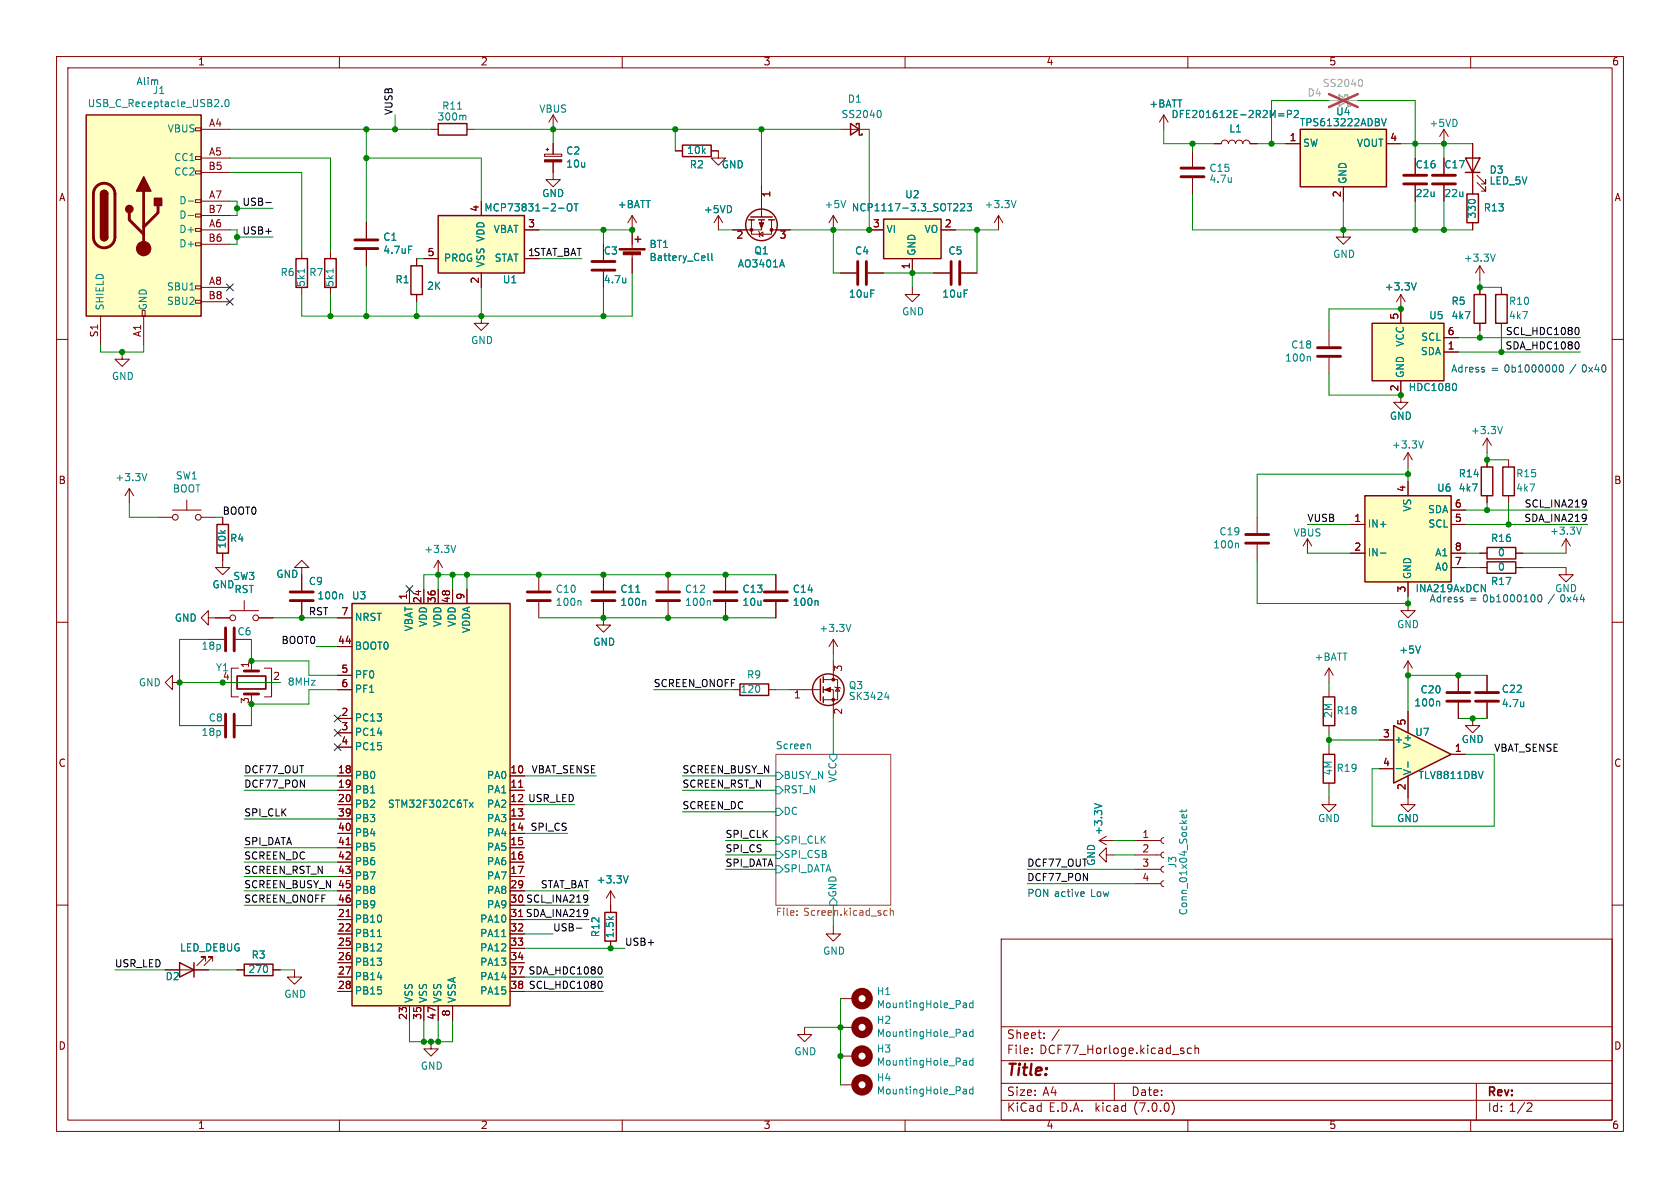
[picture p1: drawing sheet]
<svg xmlns="http://www.w3.org/2000/svg" width="297mm" height="210mm" viewBox="0 0 297 210" stroke-linecap="round" stroke-linejoin="round" font-family="sans-serif">
<g fill="none" stroke="#840000" stroke-width=".18">
<path d="M10 10h277v190h-277zM12 12h273v186h-273zM60 10v2M110 10v2M160 10v2M210 10v2M260 10v2M34.5 37.8h1.1v.6h-1.1zM34.5 35.3h1.1v.5h-1.1zM34.5 30.2h1.1v.5h-1.1zM34.5 27.7h1.1v.5h-1.1zM34.5 22.6h1.1v.5h-1.1z"/>
<path d="M35.6 22.9h5M35.6 27.9h5M35.6 35.6h5M35.6 30.5h5M35.6 38.1h5M132.8 38.9v2.5h3.6v-2.5M134.6 38.9v1.7h-5.1M134.6 33v5.4M10 60h2M17.8 55.9v5.1M25.1 54.9h.6v1h-.6zM25.4 55.9v5.1"/>
<path d="M34.5 53.1h1.1v.5h-1.1zM34.5 50.5h1.1v.6h-1.1zM34.5 42.9h1.1v.5h-1.1zM34.5 40.4h1.1v.5h-1.1zM35.6 40.6h5M35.6 50.8h5M35.6 43.2h5M35.6 53.3h5M134.1 40.9l.1 .1v.8l.2 .1M134.2 41.4l.7-.4v.8zM136.4 40.6h3.3M285 60h2"/>
<path d="M39.4 99.1v1.2h1.2l-1.2 1.3-1.3-1.3h1.3M10 110h2M38.1 109.2h2.5M40.6 108h5.1M43.2 106.2v1.8M45.7 109.2h2.6M128.3 101.6v2.8M128.3 106.4v2.8M257.8 119.4v2.8M262.9 119.4v2.8M285 110h2M129.5 121.9h1.3"/>
<path d="M135.9 121.9h1.3M257.8 124.2v2.8M262.9 124.2v2.8M10 160h2M248.9 141v1.2h1.3l-1.3 1.3-1.3-1.3h1.3M285 160h2M177 166h108v32h-108zM60 198v2M110 198v2M160 198v2M177 194.5h108M177 191.5h108"/>
<path d="M177 187.5h108M177 181.5h108M182.4 186.1v.2M182.4 185.3v.2M184.6 183.4v.2M184.6 182.6v.2M197 191.5v3M207.2 194.7a1.72 1.72 0 0 1 0 2.3M209.3 185.8v.4M210 198v2M210.6 185.3h-.4l-.3 .2v.5l.1 .2h.6M211.3 185.4l.2-.1h.3l.1 1"/>
<path d="M211.3 184.8v1.5M260 198v2M261 191.5v6.5M270.2 195h.5l.1 .4-.9 1.1h.9"/>
<circle cx="41.1" cy="109.2" r=".51"/>
<circle cx="45.2" cy="109.2" r=".51"/>
</g>
<path d="M137.2 133.4h20.3v26.6h-20.3z" fill="#fff" stroke="#fff" stroke-width=".18"/>
<path d="M137.2 133.4h20.3v26.6h-20.3z" fill="none" stroke="#840084" stroke-width=".18"/>
<g fill="none" stroke="#008484" stroke-width=".18">
<path d="M39.2 18.7v.2M39.9 17.7l.2-.1a.68 .68 0 0 1 .4 .6 .68 .68 0 0 1-.4 .7l-.2-.2-.1-.3zM33.3 35.5h.9M33.3 38.1h.9M33.6 51.3h.7M138.2 45.9l.5 1.3M137.2 139.1h.6l.6 .6-.6 .6h-.6zM137.2 136.5h.6l.6 .7-.6 .6h-.6zM143.2 131.6l.1 .8M146.7 133.4h1.3v.6l-.7 .6-.6-.6zM254.3 124l.2 .1v.7M137.2 142.9h.6l.6 .6-.6 .6h-.6z"/>
<path d="M137.2 148h.6l.6 .6-.6 .6h-.6zM137.2 150.5h.6l.6 .6-.6 .7h-.6zM137.2 153h.6l.6 .7-.6 .6h-.6zM147.3 158.8l.7 .6v.6h-1.3v-.6z"/>
</g>
<path d="M140.9 161.7v.1M140.9 161v.1M156.5 161h.4M156.9 161.8h-.4M157.4 161.1l.2-.1h.3v.8M157.4 160.5v1.3" fill="none" stroke="#848400" stroke-width=".18"/>
<g fill="none" stroke="#840000" stroke-width=".25">
<path d="M15.2 20.3h20.4v35.6h-20.4zM17.8 34.3a.64 .64 0 0 1 .6-.6 .64 .64 0 0 1 .6 .6M132.3 38.9h1M132.7 38.4h3.8M134.1 38.9h1M135.9 38.9h1M17.8 41.9a.64 .64 0 0 0 .6 .6 .64 .64 0 0 0 .6-.6M130.8 120.9h5.1v2h-5.1z"/>
<circle cx="134.6" cy="39.8" r="2.79"/>
</g>
<g fill="#840000" stroke="#840000" stroke-width=".18">
<path d="M134.2 39.4h.8l-.4 1z"/>
<circle cx="132.8" cy="40.6" r=".25"/>
<circle cx="136.4" cy="40.6" r=".25"/>
<circle cx="25.4" cy="43.9" r="1.27"/>
</g>
<path d="M15.2 20.3h20.4v35.6h-20.4z" fill="#ffffc2" stroke="#ffffc2" stroke-width=".18"/>
<path d="M17.1 32.9a1.91 1.91 0 0 1 2-.4 1.91 1.91 0 0 1 1.2 1.8v7.6a1.91 1.91 0 0 1-1.9 1.9 1.91 1.91 0 0 1-1.9-1.9v-7.8l.2-.6zM22.9 37.6v1.3l2.5 2.5M25.4 33.8v10.1M27.9 36.3v1.3l-2.5 2.5M126.2 106.2h4.1M126.2 104.6h4.1M255.8 124h4M255.8 122.4h4M260.9 124h4M260.9 122.4h4" fill="none" stroke="#840000" stroke-width=".51"/>
<g fill="#840000" stroke="#840000" stroke-width=".25">
<path d="M17.8 41.9h1.2a.64 .64 0 0 1-.6 .6 .64 .64 0 0 1-.6-.6z"/>
<path d="M17.8 34.3h1.2v7.6h-1.2z"/>
<path d="M18 33.8a.64 .64 0 0 1 .7-.1 .64 .64 0 0 1 .3 .6h-1.2z"/>
<path d="M25.4 31.2l1.3 2.6h-2.6z"/>
<path d="M27.3 35.1h1.3v1.2h-1.3z"/>
<circle cx="22.9" cy="37" r=".63"/>
</g>
<path d="M246.4 128.3l10.1 5.1-10.1 5z" fill="#ffffc2"/>
<g fill="none" stroke="#840000" stroke-width=".25">
<path d="M77.5 21.8h5v2.1h-5zM77.5 38.1h15.2v10.2h-15.2zM120.6 25.7h5.1v2h-5.1zM150.4 21.8l1.5 1.1-1.5 1zM151.4 22.1v-.3h.5v2.1h.5v-.3M156.2 38.7h10.2v7h-10.2zM229.9 22.9h15.2v10.1h-15.2zM259.1 27.9h2.5l-1.3 2.6zM259.1 30.5h2.5M259.3 34.3h2.1v5.1h-2.1zM52.3 45.7h2.1v5.1h-2.1zM57.4 45.7h2v5.1h-2z"/>
<path d="M72.6 47h2.1v5.1h-2.1zM112.3 42.3h1M112.8 41.8v1M242.6 57.2h12.7v10.1h-12.7zM260.6 52.1h2v5.1h-2zM264.4 52.1h2v5.1h-2zM38.4 92.7h2v5.1h-2zM241.3 87.6h15.2v15.3h-15.2zM261.9 82.6h2v5h-2zM262.9 96.8h5.1v2h-5.1zM262.9 99.3h5.1v2h-5.1zM265.7 82.6h2v5h-2z"/>
<path d="M62.2 106.7h28v71.1h-28zM145.5 119.6v1.1M145 120v3.8M145.5 121.4v1M145.5 123.2v1M233.9 133.4h2.1v5h-2.1zM233.9 123.2h2.1v5.1h-2.1zM246.4 128.3l10.1 5.1-10.1 5zM31.7 170.2l2.6 1.3-2.6 1.2zM34.3 170.2v2.5M43.2 170.4h5.1v2.1h-5.1zM106.9 161.3h2.1v5.1h-2.1z"/>
<circle cx="146.4" cy="121.9" r="2.79"/>
</g>
<g fill="none" stroke="#840000" stroke-width=".18">
<path d="M64.8 39.4v2.8M76.2 22.9h1.3M82.5 22.9h1.3M85.1 35.6v2.5M96.3 27.3h3v.3h-3zM96.5 26.4h.5M96.8 26.2v.5M97.8 28.6v3.2h1.3l-1.3 1.2-1.3-1.2h1.3M97.8 20.3l-.8 1.3M97.8 20.3v2.6M97.8 25.4v1.9M97.8 20.3l.8 1.3"/>
<path d="M111.8 38.1v5.8M111.8 38.1l-.8 1.3M111.8 38.1l.7 1.3M119.4 26.7h1.2M125.7 26.7h1.3v1.2h1.3l-1.3 1.3-1.3-1.3h1.3M127 38.1l-.8 1.3M127 38.1v2.5M127 38.1l.8 1.3M134.6 33v2.6M147.3 38.1l-.7 1.3M147.3 38.1v2.5M147.3 38.1l.8 1.3"/>
<path d="M148.6 22.9h5.1M176.5 38.1l-.7 1.3M176.5 38.1v2.5M176.5 38.1l.8 1.3M205.7 20.3l-.7 1.3M205.7 20.3v2.6M205.7 20.3l.8 1.3M210.8 26.7v2.8M210.8 31.5v2.8M214.6 25.4h1.3a.64 .64 0 0 1 .6-.6 .64 .64 0 0 1 .7 .6 .64 .64 0 0 1 .6-.6 .64 .64 0 0 1 .6 .6 .64 .64 0 0 1 .7-.6 .64 .64 0 0 1 .6 .6 .64 .64 0 0 1 .6-.6 .64 .64 0 0 1 .7 .6h1.2M227.3 25.4h2.6M237.5 33v2.6"/>
<path d="M245.1 25.4h2.5M250.2 27.9v2.8M250.2 32.8v2.8M255.3 22.9v2.5M255.3 27.9v2.8M255.3 32.8v2.8M255.3 22.9l-.8 1.2M255.3 22.9l.7 1.2M260.3 25.4v8.9M260.3 39.4v1.2M261.1 32.3l1.5 1.5v-.8v.8h-.7M261.1 31l1.5 1.5v-.7v.7h-.7"/>
<path d="M53.3 44.5v1.2M53.3 50.8v1.3M58.4 44.5v1.2M58.4 50.8v1.3M64.8 44.2v2.8M73.7 45.7v1.3M73.7 52.1v1.2M74.9 45.7h2.6M85.1 55.9v1.3h1.3l-1.3 1.2-1.3-1.2h1.3M85.1 48.3v2.5M92.7 45.7h2.5M92.7 40.6h2.5"/>
<path d="M106.7 43.2v2.8M106.7 48v2.8M111.8 45v3.3M129.5 40.6h2.6M137.2 40.6h2.5M148.6 48.3h2.8M153.4 48.3h2.8M153.7 40.6h2.5M161.3 50.8v1.3h1.3l-1.3 1.2-1.3-1.2h1.3M161.3 45.7v2.6M165.1 48.3h2.8M166.4 40.6h2.5"/>
<path d="M169.9 48.3h2.8M234.9 58.4v2.8M237.5 40.6v1.3h1.3l-1.3 1.3-1.3-1.3h1.3M247.6 52.1v5.1M247.6 52.1l-.7 1.2M247.6 52.1l.8 1.2M255.3 59.7h2.5M261.6 47l-.7 1.3M261.6 47v2.5M261.6 50.8v1.3M261.6 57.2v1.2M261.6 47l.8 1.3"/>
<path d="M265.4 50.8v1.3M265.4 57.2v1.2M21.6 62.2v1.3h1.3l-1.3 1.3-1.3-1.3h1.3M234.9 63.2v2.8M247.6 67.3v3.8h1.3l-1.3 1.3-1.2-1.3h1.2M255.3 62.2h2.5M262.9 77.5v2.5M262.9 77.5l-.8 1.2M262.9 77.5l.8 1.2M22.9 86.4l-.8 1.2M22.9 86.4v2.5M22.9 86.4l.7 1.2"/>
<path d="M27.9 91.4h2.6M30.5 90.2h5.1M33 88.4v1.8M35.6 91.4h2.5M39.4 91.4v1.3M39.4 97.8v1.3M77.5 99.1v2.5M77.5 99.1l-.8 1.2M77.5 99.1l.7 1.2M222.2 91.4v2.8M222.2 96.3v2.8M231.1 95.3l-.7 1.2"/>
<path d="M231.1 95.3v2.5M231.1 95.3l.8 1.2M238.8 97.8h2.5M238.8 92.7h2.5M248.9 80v2.6M248.9 85.1v2.5M248.9 80l-.7 1.3M248.9 80l.8 1.3M256.5 90.2h2.6M256.5 97.8h2.6M256.5 92.7h2.6M261.6 97.8h1.3"/>
<path d="M262.9 81.3v1.3M262.9 87.6v1.3M266.7 81.3v1.3M266.7 87.6v1.3M268 97.8h1.2M276.9 95.3l-.8 1.2M276.9 95.3v2.5M276.9 95.3l.7 1.2M36.8 109.2v-1.2l-1.2 1.2 1.2 1.3v-1.3h3.8M36.8 113h2.8M42.2 118.1h-1.3v5.1h1.3M44.4 116.8v1.8"/>
<path d="M45.7 109.2h2.6M46.7 118.1h1.3v5.1h-1.3M53.3 100.3h1.3l-1.3-1.2-1.2 1.2h1.2v4.1M53.3 106.4v2.8M59.7 114.3h2.5M59.7 119.4h2.5M59.7 109.2h2.5M72.4 104.1v2.6M74.9 104.1v2.6M77.5 104.1v2.6M80 104.1v2.6M82.5 104.1v2.6"/>
<path d="M95.2 101.6v2.8M95.2 106.4v2.8M106.7 106.4v4.1h1.2l-1.2 1.3-1.3-1.3h1.3M106.7 101.6v2.8M118.1 101.6v2.8M118.1 106.4v2.8M128.3 101.6v2.8M128.3 106.4v2.8M137.2 101.6v2.8M137.2 106.4v2.8M147.3 113v2.6M147.3 116.8v3.3"/>
<path d="M147.3 113l-.7 1.3M147.3 113l.8 1.3M234.9 118.1v2.6M234.9 118.1l-.7 1.3M234.9 118.1l.8 1.3M248.9 106.7v1.3h1.3l-1.3 1.2-1.3-1.2h1.3M248.9 102.9v2.5M248.9 116.8v2.6M248.9 116.8l-.7 1.3M248.9 116.8l.8 1.3M256.5 100.3h2.6M257.8 119.4v2.8"/>
<path d="M261.6 100.3h1.3M262.9 119.4v2.8M268 100.3h1.2M276.9 100.3v1.3h1.2l-1.2 1.3-1.3-1.3h1.3M30.5 120.7v-1.3l-1.3 1.3 1.3 1.2v-1.2h1.2M40.6 120.7h.3M41.7 128.3h2.7M44.4 122.7v.5M59.7 137.2h2.5M59.7 139.7h2.5M59.7 127h2.5M59.7 129.5h2.5"/>
<path d="M59.7 132.1h2.5M59.7 121.9h2.5M90.2 137.2h2.5M90.2 139.7h2.5M91.7 139.2h.7M139.7 121.9h5.3M145.5 121.9h1.8v5.1M145.5 120.1h2.6v3.6h-2.6M147.6 121.4l.1 .1h.8l.1 .2M148.1 121.5l.4 .7h-.8zM234.9 121.9v1.3M234.9 128.3v1.2"/>
<path d="M234.9 132.1v1.3M234.9 138.4v1.3M243.8 130.8h2.6M243.8 135.9h2.6M248.9 125.7v3.8M248.9 137.2v3.8M256.5 133.4h2.6M257.8 124.2v2.8M260.3 127v1.3h1.3l-1.3 1.2-1.2-1.2h1.2M262.9 124.2v2.8M59.7 144.8h2.5M59.7 147.3h2.5"/>
<path d="M59.7 149.9h2.5M59.7 152.4h2.5M59.7 154.9h2.5M59.7 142.2h2.5M59.7 157.5h2.5M61.2 149.3h.7M90.2 144.8h2.5M90.2 147.3h2.5M90.2 149.9h2.5M90.2 152.4h2.5M90.2 154.9h2.5M90.2 157.5h2.5"/>
<path d="M107.9 157.5l-.7 1.3M107.9 157.5v3.8M107.9 157.5l.8 1.3M194.3 148.6h2.5M194.3 148.6l1.3 .8M195.6 151.1v1.3l-1.3-1.3 1.3-1.2v1.2h1.2M195.6 147.8l-1.3 .8M200.7 148.6h4.5M200.7 156.2h4.5M200.7 153.7h4.5M200.7 151.1h4.5M205.7 155.7l-.3 .1-.2 .4 .2 .4 .3 .1"/>
<path d="M205.7 153.2l-.3 .1-.2 .4 .2 .3 .3 .2M205.7 150.6l-.3 .2-.2 .3 .2 .4 .3 .1M205.7 148.1l-.3 .1-.2 .4 .2 .3 .3 .2M234.9 141v1.2h1.3l-1.3 1.3-1.2-1.3h1.2M29.2 171.5h7.6M36.3 169.9v-.7h-.7h.7l-1.5 1.5M37.6 169.9v-.7h-.8h.8l-1.5 1.5M41.9 171.5h1.3M48.3 171.5h1.2M52.1 171.5v1.2h1.2l-1.2 1.3-1.3-1.3h1.3M59.7 162.6h2.5M59.7 165.1h2.5"/>
<path d="M59.7 167.6h2.5M59.7 170.2h2.5M59.7 172.7h2.5M59.7 175.3h2.5M59.7 160h2.5M61.2 162h.7M72.4 177.8v2.5M74.9 177.8v2.5M77.5 177.8v2.5M80 177.8v2.5M90.2 165.1h2.5M90.2 167.6h2.5"/>
<path d="M90.2 170.2h2.5M107.9 166.4v1.2M147.3 163.8v1.3h1.3l-1.3 1.3-1.3-1.3h1.3M148.6 176.5h2.5M76.2 184.2v1.2h1.3l-1.3 1.3-1.3-1.3h1.3M142.2 181.6v1.3h1.3l-1.3 1.3-1.2-1.3h1.2M148.6 181.6h2.5M148.6 186.7h2.5M148.6 191.8h2.5"/>
<circle cx="31" cy="91.4" r=".51"/>
<circle cx="35.1" cy="91.4" r=".51"/>
</g>
<g fill="none" stroke="#008484" stroke-width=".18">
<path d="M155.5 19.5a.79 .79 0 0 1 0 1.3M228.8 19.6l.5-.1 .2 .4-.7 .9h.7M82.2 20.4l.2 .2v.6M98.8 36.8h.9M100.3 36.2l.3-.2a.43 .43 0 0 1 .5 .5v.4a.42 .42 0 0 1-.4 .4 .42 .42 0 0 1-.4-.4zM101.5 36h.7M101.8 36v1.3M149.5 35.4l-.4 1.3M169.8 36.1l.5-.1 .2 .4-.7 .9h.7M171 36h.8l-.5 .5 .4 .1v.6l-.2 .1-.5-.1M179.6 35.4l-.4 1.3M226 20.1h1"/>
<path d="M226 20.5h1M227.6 20.2l.6-.1 .1-.2v-.3l-.7-.1v1.3M244.2 21l.5 1.2 .4-1.2M53.8 47.5v.7M58.9 47.5v.7M72.2 43.5h.6M125.2 44.8v1.1l.2 .2M125.8 44.8v1.1l.2 .2M138.2 45.9l.5 1.3M250.4 50l-.5 1.3M264.3 44.9l-.4 1.3M231.5 63l.2 .2v.6"/>
<path d="M251.6 77.9l-.4 1.3M257.2 67.8a.79 .79 0 0 1 0 1.2M265.6 75.4l-.4 1.3M26 83.7l-.5 1.3M80.6 96.4l-.5 1.3M218.8 96l.2 .2v.7M244 97.8h1M279.6 93.2l-.4 1.2M60.4 105l.2 .2v.7M102.5 106.2l.2 .2v.6M114 106.2l.1 .2v.6M125.4 106.2l.2 .2v.6"/>
<path d="M144.4 106.2l.2 .2v.6M150.4 110.4l-.4 1.2M251.1 114.2l-.4 1.3M261.9 103.3l.7 1.3v-1.3M156.4 123.2h.8M157 122.8v.9M246.8 135.9h1M248.9 134.7v.9M254.3 124l.2 .1v.7M262.2 136.4l-.4 1.2M83 141.9l.6 .8M83.6 141.9l-.6 .8"/>
<path d="M111.1 154.8l-.5 1.3M193.5 142.1l1.3 .4M209 143.1v.5M209.7 144l.1 .4-.2 .2-.6-.1v-.5h.3l.1 .6M209.8 143.1l-.2 .3h-1.1M66.7 165.6h.8M88.7 165.6h.7M170.4 177.3l.4 .1 .1 .7M170.9 178.1h-.5M170.9 177.6l-.5 .1M172 177.4l-.4-.1-.2 .2 .1 .6h.5M172 176.9v1.2"/>
<path d="M170.4 182.4h.4l.1 .8M170.4 187.5h.3l.2 .1v.7M170.4 192.5h.3l.2 .2v.7M170.9 183.2h-.5M170.9 182.7h-.5M170.9 188.2l-.5 .1M170.9 187.8h-.5M170.9 193.3l-.5 .1M170.9 192.8l-.5 .1M172 181.9v1.3M172 187v1.3M172 192.1v1.3"/>
<path d="M172 182.4h-.4l-.2 .2 .1 .6h.5M172 187.5h-.4l-.2 .2 .1 .5h.5M172 192.6l-.4-.1-.2 .3 .1 .5h.5"/>
</g>
<g fill="none" stroke="#840000" stroke-width=".51">
<path d="M208.8 31.2h4.1M208.8 29.7h4.1M248.2 32.5h4M248.2 31h4M253.2 32.5h4.1M253.2 31h4.1M62.7 43.9h4.1M62.7 42.4h4.1M104.6 47.8h4.1M104.6 46.2h4.1M151.6 46.2v4.1M153.2 46.2v4.1"/>
<path d="M168.1 46.2v4.1M169.7 46.2v4.1M232.9 63h4.1M232.9 61.5h4.1M220.2 96h4.1M220.2 94.5h4.1M39.9 111v4.1M41.4 111v4.1M43.2 118.6h2.5M51.3 106.2h4.1M51.3 104.6h4.1M93.2 106.2h4.1"/>
<path d="M93.2 104.6h4.1M104.6 106.2h4.1M104.6 104.6h4.1M116.1 106.2h4M116.1 104.6h4M135.1 106.2h4.1M135.1 104.6h4.1M39.9 126.2v4.1M41.4 126.2v4.1M43.2 122.7h2.5"/>
</g>
<g fill="none" stroke="#840000" stroke-width="1.3">
<circle cx="152.4" cy="176.5" r="1.27"/>
<circle cx="152.4" cy="186.7" r="1.27"/>
<circle cx="152.4" cy="191.8" r="1.27"/>
<circle cx="152.4" cy="181.6" r="1.27"/>
</g>
<g fill="#ffffc2" stroke="#ffffc2" stroke-width=".18">
<path d="M62.2 106.7h28v71.1h-28z"/>
<path d="M77.5 38.1h15.2v10.2h-15.2z"/>
<path d="M156.2 38.7h10.2v7h-10.2z"/>
<path d="M242.6 57.2h12.7v10.1h-12.7z"/>
<path d="M229.9 22.9h15.2v10.1h-15.2z"/>
<path d="M241.3 87.6h15.2v15.3h-15.2z"/>
</g>
<g fill="#840000" stroke="#840000" stroke-width=".18">
<path d="M145.8 121.9l1-.4v.8z"/>
<path d="M109.5 43.9h4.5v.3h-4.5z"/>
<path d="M110.2 44.5h3v.5h-3z"/>
<path d="M96.3 28.2h3v.4h-3z"/>
<circle cx="147.3" cy="123.7" r=".25"/>
<circle cx="147.3" cy="120.1" r=".25"/>
</g>
<path d="M41.9 119.5h5.1v2.3h-5.1z" fill="none" stroke="#840000" stroke-width=".3"/>
<path d="M234.9 17.8h5.1M240.6 14a.79 .79 0 0 1 0 1.3" fill="none" stroke="#a1a1a1" stroke-width=".18"/>
<path d="M236.7 16.8l1.6 1-1.6 1zM237.7 17v-.2h.6v2h.5v-.3" fill="none" stroke="#a1a1a1" stroke-width=".25"/>
<path d="M234.9 16.6l5.1 2.3M240 16.6l-5.1 2.3" fill="none" stroke="#eb3a3d" stroke-width=".46"/>
<g fill="none" stroke="#000" stroke-width=".18">
<path d="M47 35.8h1M278.7 57.9a.68 .68 0 0 1 .5 .6 .68 .68 0 0 1-.5 .7M278.9 60.4a.79 .79 0 0 1 0 1.3M280.2 88.4l.2 .1a1.06 1.06 0 0 1-.2 1M280.4 91v.9M280.4 91.4v.2M280.4 88.9l-.2 .2M103.7 158.2l.1 .1a1.07 1.07 0 0 1-.1 1.1M103.9 158.8l-.2 .2M101.9 164.1h1M103.8 160.9v.8M103.9 161.3l-.1 .1"/>
<path d="M106 173.5a.68 .68 0 0 1 .5 .6 .68 .68 0 0 1-.5 .6M106.1 170.9a.79 .79 0 0 1 0 1.3"/>
</g>
<path d="M275.8 64.6l.2-.1a.68 .68 0 0 1 .4 .6 .68 .68 0 0 1-.4 .7l-.2-.2-.1-.3zM272 105.3l.2-.2a.68 .68 0 0 1 .4 .7 .68 .68 0 0 1-.4 .6l-.2-.1-.1-.4zM191.5 157.6l.2 .3-.6 .2M191.6 158.4l-.1 .1" fill="none" stroke="#0000c2" stroke-width=".18"/>
<g fill="none" stroke="#008400" stroke-width=".18">
<path d="M234.9 17.8h-10.1v7.6M240 17.8h10.2v10.1M40.6 35.6h1.3v2.5h-1.3M40.6 30.5h12.7v14M40.6 22.9h35.6M40.6 27.9h17.8v16.6M41.9 36.8h6.4M64.8 27.9h20.3v7.7M64.8 22.9v16.5M69.8 20.3v2.6M83.8 22.9h64.8M97.8 22.9v2.5"/>
<path d="M119.4 22.9v3.8M134.6 22.9v10.1M153.7 22.9v17.7h-14M205.7 22.9v2.5h8.9M210.8 34.3v6.3h49.5M210.8 25.4v1.3M222.2 25.4h5.1M237.5 35.6v5M247.6 25.4h12.7M250.2 35.6v5M255.3 25.4v2.5M255.3 35.6v5"/>
<path d="M40.6 40.6h1.3v2.6h-1.3M41.9 41.9h6.4M58.4 52.1v3.8M64.8 47v8.9M73.7 53.3v2.6M73.7 45.7h1.2M85.1 50.8v5.1M95.2 45.7h7.7M95.2 40.6h16.6M106.7 40.6v2.6M106.7 50.8v5.1M111.8 48.3v7.6h-58.5v-3.8"/>
<path d="M127 40.6h2.5M147.3 40.6v7.7h1.3M156.2 48.3h8.9M161.3 48.3v2.5M168.9 40.6h7.6M172.7 40.6v7.7M247.6 54.6h-12.7v3.8M257.8 59.7h21.6M261.6 49.5v1.3h3.8M261.6 58.4v1.3M265.4 58.4v3.8M17.8 61v1.2h7.6v-1.2"/>
<path d="M234.9 66v3.9h12.7M257.8 62.2h21.6M22.9 88.9v2.5h5M38.1 91.4h1.3M222.2 99.1v7.6h26.7v-1.3M231.1 92.7h7.7M231.1 97.8h7.7M248.9 82.6v2.5M248.9 83.8h-26.7v7.6M259.1 90.2h21.6M259.1 92.7h21.6M259.1 97.8h2.5"/>
<path d="M262.9 80v1.3h3.8M262.9 88.9v1.3M266.7 88.9v3.8M269.2 97.8h7.7M36.8 113h-5.1v15.3h5.1M44.4 113v3.8h10.2v2.6h5.1M48.3 109.2h11.4M55.9 114.3h3.8M77.5 101.6v2.5M80 101.6v2.5M82.5 101.6v2.5M95.2 109.2h42"/>
<path d="M137.2 101.6h-62.3v2.5M147.3 115.6v1.2M259.1 100.3h2.5M262.9 119.4h-14v6.3M269.2 100.3h7.7M31.7 120.7h17.8M43.2 137.2h16.5M43.2 139.7h16.5M59.7 121.9h-5.1v2.6h-10.2v3.8M92.7 137.2h12.7M115.6 121.9h13.9M120.6 137.2h16.6"/>
<path d="M120.6 139.7h16.6M137.2 121.9h2.5M147.3 127v6.4M234.9 120.7v1.2M234.9 129.5v2.6M234.9 139.7v1.3M234.9 130.8h8.9M257.8 127h5.1M259.1 133.4h5.1v12.7h-21.6v-10.2h1.2M43.2 149.9h16.5M43.2 144.8h16.5M43.2 157.5h16.5"/>
<path d="M43.2 152.4h16.5M43.2 154.9h16.5M92.7 157.5h11.4M92.7 147.3h7.6M92.7 142.2h8.9M120.6 143.5h16.6M128.3 151.1h8.9M128.3 148.6h8.9M128.3 153.7h8.9M181.6 153.7h19.1M181.6 156.2h19.1M196.8 151.1h3.9"/>
<path d="M196.8 148.6h3.9M20.3 171.5h8.9M36.8 171.5h5.1M43.2 160h16.5M49.5 171.5h2.6M92.7 160h11.4M92.7 175.3h14M92.7 172.7h14M92.7 167.6h17.8M92.7 162.6h11.4M92.7 165.1h5.1M147.3 160v3.8"/>
<path d="M148.6 176.5v15.3M72.4 180.3v3.9h7.6v-3.9M74.9 180.3v3.9M77.5 180.3v3.9M142.2 181.6h6.4"/>
</g>
<path d="M40 50.2l1.2 1.2M40 52.7l1.2 1.2M41.2 50.2l-1.2 1.2M41.2 52.7l-1.2 1.2M71.8 103.5l1.2 1.2M73 103.5l-1.2 1.2M59.1 131.5l1.2 1.2M59.1 126.4l1.2 1.2M59.1 128.9l1.2 1.2M60.3 131.5l-1.2 1.2M60.3 126.4l-1.2 1.2M60.3 128.9l-1.2 1.2" fill="none" stroke="#000084" stroke-width=".18"/>
<g fill="#008400" stroke="#008400" stroke-width=".18">
<circle cx="128.3" cy="109.2" r=".46"/>
<circle cx="118.1" cy="109.2" r=".46"/>
<circle cx="106.7" cy="109.2" r=".46"/>
<circle cx="95.2" cy="101.6" r=".46"/>
<circle cx="106.7" cy="101.6" r=".46"/>
<circle cx="118.1" cy="101.6" r=".46"/>
<circle cx="128.3" cy="101.6" r=".46"/>
<circle cx="73.7" cy="55.9" r=".46"/>
<circle cx="69.8" cy="22.9" r=".46"/>
<circle cx="97.8" cy="22.9" r=".46"/>
<circle cx="64.8" cy="22.9" r=".46"/>
<circle cx="85.1" cy="55.9" r=".46"/>
<circle cx="134.6" cy="22.9" r=".46"/>
<circle cx="119.4" cy="22.9" r=".46"/>
<circle cx="111.8" cy="40.6" r=".46"/>
<circle cx="106.7" cy="55.9" r=".46"/>
<circle cx="106.7" cy="40.6" r=".46"/>
<circle cx="82.5" cy="101.6" r=".46"/>
<circle cx="80" cy="101.6" r=".46"/>
<circle cx="44.4" cy="116.8" r=".46"/>
<circle cx="39.4" cy="120.7" r=".46"/>
<circle cx="53.3" cy="109.2" r=".46"/>
<circle cx="77.5" cy="101.6" r=".46"/>
<circle cx="64.8" cy="55.9" r=".46"/>
<circle cx="58.4" cy="55.9" r=".46"/>
<circle cx="41.9" cy="41.9" r=".46"/>
<circle cx="41.9" cy="36.8" r=".46"/>
<circle cx="64.8" cy="27.9" r=".46"/>
<circle cx="21.6" cy="62.2" r=".46"/>
<circle cx="44.4" cy="124.5" r=".46"/>
<circle cx="31.7" cy="120.7" r=".46"/>
<circle cx="148.6" cy="186.7" r=".46"/>
<circle cx="148.6" cy="181.6" r=".46"/>
<circle cx="77.5" cy="184.2" r=".46"/>
<circle cx="76.2" cy="184.2" r=".46"/>
<circle cx="107.9" cy="167.6" r=".46"/>
<circle cx="74.9" cy="184.2" r=".46"/>
<circle cx="262.9" cy="90.2" r=".46"/>
<circle cx="266.7" cy="92.7" r=".46"/>
<circle cx="261.6" cy="50.8" r=".46"/>
<circle cx="247.6" cy="54.6" r=".46"/>
<circle cx="250.2" cy="25.4" r=".46"/>
<circle cx="250.2" cy="40.6" r=".46"/>
<circle cx="255.3" cy="40.6" r=".46"/>
<circle cx="237.5" cy="40.6" r=".46"/>
<circle cx="255.3" cy="25.4" r=".46"/>
<circle cx="224.8" cy="25.4" r=".46"/>
<circle cx="248.9" cy="106.7" r=".46"/>
<circle cx="260.3" cy="127" r=".46"/>
<circle cx="257.8" cy="119.4" r=".46"/>
<circle cx="248.9" cy="119.4" r=".46"/>
<circle cx="234.9" cy="130.8" r=".46"/>
<circle cx="153.7" cy="40.6" r=".46"/>
<circle cx="147.3" cy="40.6" r=".46"/>
<circle cx="210.8" cy="25.4" r=".46"/>
<circle cx="161.3" cy="48.3" r=".46"/>
<circle cx="172.7" cy="40.6" r=".46"/>
<circle cx="265.4" cy="62.2" r=".46"/>
<circle cx="262.9" cy="81.3" r=".46"/>
<circle cx="261.6" cy="59.7" r=".46"/>
<circle cx="247.6" cy="69.9" r=".46"/>
<circle cx="248.9" cy="83.8" r=".46"/>
</g>
<text font-size="2.8" fill="#840000" x="178" y="190.8">Title:</text>
<g font-size="2.1" fill="#840000">
<text x="178" y="183.9">Sheet:</text>
<text x="185.9" y="183.9">/</text>
<text x="178" y="186.6">File:</text>
<text x="183.8" y="186.6">DCF77_Horloge.kicad_sch</text>
<text x="178" y="196.8">KiCad</text>
<text x="178" y="194">Size:</text>
<text x="184.3" y="194">A4</text>
<text x="185.4" y="196.8">E.D.A.</text>
<text x="193.7" y="196.8">kicad</text>
<text x="200" y="194">Date:</text>
<text x="200.6" y="196.8">(7.0.0)</text>
<text x="263" y="194.2">Rev:</text>
<text x="263" y="196.8">Id: 1/2</text>
</g>
<g font-size="1.8" fill="#840000">
<text x="35" y="11.8">1</text>
<text x="85" y="11.8">2</text>
<text x="135" y="11.8">3</text>
<text x="185" y="11.8">4</text>
<text x="235" y="11.8">5</text>
<text x="285" y="11.8">6</text>
<text x="36.9" y="22.6">A4</text>
<text x="36.9" y="27.7">A5</text>
<text x="227.9" y="25.1">1</text>
<text x="245.7" y="25.1">4</text>
<text x="10.4" y="35.8">A</text>
<text x="36.8" y="30.2">B5</text>
<text x="36.9" y="35.3">A7</text>
<text x="136.5" y="35" transform="rotate(-90 136.5 35)">1</text>
<text x="237.2" y="35" transform="rotate(-90 237.2 35)">2</text>
<text x="285.4" y="35.8">A</text>
<text x="36.8" y="37.8">B7</text>
<text x="36.9" y="40.4">A6</text>
<text x="84.8" y="37.5" transform="rotate(-90 84.8 37.5)">4</text>
<text x="93.3" y="40.4">3</text>
<text x="154.3" y="40.4">3</text>
<text x="167" y="40.4">2</text>
<text x="36.8" y="42.9">B6</text>
<text x="75.5" y="45.5">5</text>
<text x="93.3" y="45.5">1</text>
<text x="130.1" y="42.5">2</text>
<text x="137.8" y="42.5">3</text>
<text x="161" y="47.7" transform="rotate(-90 161 47.7)">1</text>
<text x="36.8" y="53.1">B8</text>
<text x="36.9" y="50.5">A8</text>
<text x="84.8" y="50.2" transform="rotate(-90 84.8 50.2)">2</text>
<text x="17.5" y="59.7" transform="rotate(-90 17.5 59.7)">S1</text>
<text x="25.1" y="59.6" transform="rotate(-90 25.1 59.6)">A1</text>
<text x="247.4" y="56.5" transform="rotate(-90 247.4 56.5)">5</text>
<text x="255.9" y="59.4">6</text>
<text x="255.9" y="62">1</text>
<text x="247.4" y="69.2" transform="rotate(-90 247.4 69.2)">2</text>
<text x="10.3" y="85.8">B</text>
<text x="248.7" y="87" transform="rotate(-90 248.7 87)">4</text>
<text x="257.1" y="89.9">6</text>
<text x="285.3" y="85.8">B</text>
<text x="239.4" y="92.5">1</text>
<text x="257.1" y="92.5">5</text>
<text x="239.4" y="97.5">2</text>
<text x="257.1" y="100.1">7</text>
<text x="257.1" y="97.5">8</text>
<text x="72.1" y="106.1" transform="rotate(-90 72.1 106.1)">1</text>
<text x="74.7" y="106.7" transform="rotate(-90 74.7 106.7)">24</text>
<text x="77.2" y="106.7" transform="rotate(-90 77.2 106.7)">36</text>
<text x="79.8" y="106.7" transform="rotate(-90 79.8 106.7)">48</text>
<text x="82.3" y="106.1" transform="rotate(-90 82.3 106.1)">9</text>
<text x="248.7" y="104.8" transform="rotate(-90 248.7 104.8)">3</text>
<text x="60.3" y="109">7</text>
<text x="44.2" y="118.1" transform="rotate(-90 44.2 118.1)">1</text>
<text x="59.7" y="114">44</text>
<text x="60.3" y="119.1">5</text>
<text x="149.2" y="118.8" transform="rotate(-90 149.2 118.8)">3</text>
<text x="44.2" y="124.5" transform="rotate(-90 44.2 124.5)">3</text>
<text x="48.2" y="120.4">2</text>
<text x="60.3" y="121.7">6</text>
<text x="140.3" y="123.8">1</text>
<text x="60.3" y="126.7">2</text>
<text x="60.3" y="129.3">3</text>
<text x="60.3" y="131.8">4</text>
<text x="149.2" y="126.4" transform="rotate(-90 149.2 126.4)">2</text>
<text x="244.4" y="130.6">3</text>
<text x="248.7" y="128.3" transform="rotate(-90 248.7 128.3)">5</text>
<text x="10.3" y="135.8">C</text>
<text x="59.7" y="136.9">18</text>
<text x="90.2" y="136.9">10</text>
<text x="244.4" y="135.6">4</text>
<text x="257.1" y="133.1">1</text>
<text x="285.3" y="135.8">C</text>
<text x="59.7" y="139.4">19</text>
<text x="59.7" y="142">20</text>
<text x="90.2" y="139.4">11</text>
<text x="90.2" y="142">12 USR_LED</text>
<text x="90.2" y="142">12</text>
<text x="248.7" y="139.7" transform="rotate(-90 248.7 139.7)">2</text>
<text x="59.7" y="144.5">39</text>
<text x="59.7" y="147.1">40</text>
<text x="59.7" y="149.6">41</text>
<text x="90.2" y="144.5">13</text>
<text x="90.2" y="147.1">14</text>
<text x="90.2" y="149.6">15</text>
<text x="201.9" y="148.3">1</text>
<text x="59.7" y="152.1">42</text>
<text x="59.7" y="154.7">43</text>
<text x="90.2" y="152.1">16</text>
<text x="90.2" y="154.7">17</text>
<text x="201.9" y="150.9">2</text>
<text x="201.9" y="153.4">3</text>
<text x="201.9" y="156">4</text>
<text x="59.7" y="159.8">46</text>
<text x="59.7" y="157.2">45</text>
<text x="90.2" y="157.2">29</text>
<text x="90.2" y="159.8">30 SCL_INA219</text>
<text x="90.2" y="159.8">30</text>
<text x="59.7" y="162.3">21</text>
<text x="59.7" y="164.8">22</text>
<text x="59.7" y="167.4">25</text>
<text x="90.2" y="162.3">31 SDA_INA219</text>
<text x="90.2" y="164.8">32</text>
<text x="90.2" y="167.4">33</text>
<text x="90.2" y="162.3">31</text>
<text x="59.7" y="169.9">26</text>
<text x="59.7" y="172.5">27</text>
<text x="90.2" y="169.9">34</text>
<text x="90.2" y="172.5">37 SDA_HDC1080</text>
<text x="90.2" y="172.5">37</text>
<text x="59.7" y="175">28</text>
<text x="79.8" y="179.7" transform="rotate(-90 79.8 179.7)">8</text>
<text x="90.2" y="175">38 SCL_HDC1080</text>
<text x="90.2" y="175">38</text>
<text x="10.3" y="185.8">D</text>
<text x="72.1" y="180.3" transform="rotate(-90 72.1 180.3)">23</text>
<text x="74.7" y="180.3" transform="rotate(-90 74.7 180.3)">35</text>
<text x="77.2" y="180.3" transform="rotate(-90 77.2 180.3)">47</text>
<text x="285.3" y="185.8">D</text>
<text x="35" y="199.8">1</text>
<text x="85" y="199.8">2</text>
<text x="135" y="199.8">3</text>
<text x="185" y="199.8">4</text>
<text x="235" y="199.8">5</text>
<text x="285" y="199.8">6</text>
</g>
<g font-size="1.8" fill="#0000c2">
<text x="24.1" y="15.2">Alim</text>
<text x="256.5" y="66">Adress</text>
<text x="263.6" y="66">=</text>
<text x="266.1" y="66">0b1000000</text>
<text x="277.8" y="66">/</text>
<text x="280" y="66">0x40</text>
<text x="252.7" y="106.7">Adress</text>
<text x="259.8" y="106.7">=</text>
<text x="262.2" y="106.7">0b1000100</text>
<text x="274" y="106.7">/</text>
<text x="276.2" y="106.7">0x44</text>
<text x="181.6" y="158.8">PON active</text>
<text x="192.9" y="158.8">Low</text>
</g>
<g font-size="1.8" fill="#008484">
<text x="27" y="16.9">J1</text>
<text x="15.4" y="19.2">USB_C_Receptacle_USB2.0</text>
<text x="29.5" y="23.7">VBUS</text>
<text x="77.3" y="21.6">300m</text>
<text x="78.1" y="19.7">R11</text>
<text x="95.3" y="20.2">VBUS</text>
<text x="148.7" y="21.1">SS2040</text>
<text x="149.8" y="18.4">D1</text>
<text x="203.1" y="19.3">+BATT</text>
<text x="207" y="21.1">DFE201612E-2R2M=P2</text>
<text x="217.3" y="23.7">L1</text>
<text x="229.7" y="22.6">TPS613222ADBV</text>
<text x="236.2" y="20.7">U4</text>
<text x="252.6" y="22.7">+5VD</text>
<text x="30.7" y="28.8">CC1</text>
<text x="100" y="27.6">C2</text>
<text x="100" y="29.9">10u</text>
<text x="121.4" y="27.5">10k</text>
<text x="230.4" y="26.2">SW</text>
<text x="239.8" y="26.2">VOUT</text>
<text x="30.7" y="31.3">CC2</text>
<text x="95.8" y="35.1">GND</text>
<text x="121.9" y="30">R2</text>
<text x="127.5" y="30">GND</text>
<text x="160" y="35.3">U2</text>
<text x="213.7" y="30.7">C15</text>
<text x="213.7" y="32.6">4.7u</text>
<text x="238.3" y="32.5" transform="rotate(-90 238.3 32.5)">GND</text>
<text x="250.2" y="30">C16</text>
<text x="250.2" y="35.1">22u</text>
<text x="255.3" y="30">C17</text>
<text x="255.3" y="35.1">22u</text>
<text x="263.3" y="31">D3</text>
<text x="263.3" y="32.9">LED_5V</text>
<text x="31.6" y="41.5">D+</text>
<text x="31.6" y="36.4">D-</text>
<text x="31.6" y="38.9">D-</text>
<text x="85.6" y="37.7">MCP73831-2-OT</text>
<text x="87.2" y="41.5">VBAT</text>
<text x="109.1" y="37.1">+BATT</text>
<text x="124.4" y="38">+5VD</text>
<text x="145.7" y="37.1">+5V</text>
<text x="150.5" y="37.6">NCP1117-3.3_SOT223</text>
<text x="156.7" y="41.5">VI</text>
<text x="163.3" y="41.5">VO</text>
<text x="174" y="37.1">+3.3V</text>
<text x="261.2" y="38.7" transform="rotate(-90 261.2 38.7)">330</text>
<text x="262.3" y="37.7">R13</text>
<text x="31.6" y="44">D+</text>
<text x="67.7" y="42.8">C1</text>
<text x="67.7" y="45.1">4.7uF</text>
<text x="78.5" y="46.5">PROG</text>
<text x="85.9" y="47.2" transform="rotate(-90 85.9 47.2)">VSS VDD</text>
<text x="87.3" y="46.5">STAT</text>
<text x="106.7" y="45.3">C3</text>
<text x="114.8" y="44.1">BT1</text>
<text x="114.8" y="46.4">Battery_Cell</text>
<text x="130.4" y="47.6">AO3401A</text>
<text x="133.3" y="45.3">Q1</text>
<text x="151.1" y="45.3">C4</text>
<text x="162.1" y="45.2" transform="rotate(-90 162.1 45.2)">GND</text>
<text x="167.6" y="45.3">C5</text>
<text x="235.6" y="45.9">GND</text>
<text x="258.7" y="46.5">+3.3V</text>
<text x="29.4" y="51.6">SBU1</text>
<text x="49.5" y="49.1">R6</text>
<text x="54.2" y="50.8" transform="rotate(-90 54.2 50.8)">5k1</text>
<text x="54.6" y="49.1">R7</text>
<text x="59.2" y="50.8" transform="rotate(-90 59.2 50.8)">5k1</text>
<text x="69.9" y="50.4">R1</text>
<text x="75.4" y="51.5">2K</text>
<text x="88.8" y="50.4">U1</text>
<text x="106.7" y="50.4">4.7u</text>
<text x="150" y="52.9">10uF</text>
<text x="166.5" y="52.9">10uF</text>
<text x="244.7" y="51.6">+3.3V</text>
<text x="18.6" y="54.9" transform="rotate(-90 18.6 54.9)">SHIELD</text>
<text x="26.2" y="54.9" transform="rotate(-90 26.2 54.9)">GND</text>
<text x="29.4" y="54.2">SBU2</text>
<text x="159.4" y="56">GND</text>
<text x="252.6" y="56.7">U5</text>
<text x="256.5" y="54.2">R5</text>
<text x="256.5" y="56.7">4k7</text>
<text x="266.7" y="54.2">R10</text>
<text x="266.7" y="56.7">4k7</text>
<text x="83.2" y="61.1">GND</text>
<text x="227.1" y="64.2">100n</text>
<text x="228.2" y="61.9">C18</text>
<text x="248.5" y="61.4" transform="rotate(-90 248.5 61.4)">VCC</text>
<text x="251.1" y="63.1">SDA</text>
<text x="251.1" y="60.5">SCL</text>
<text x="19.7" y="67.4">GND</text>
<text x="248.5" y="66.8" transform="rotate(-90 248.5 66.8)">GND</text>
<text x="249" y="69.4">HDC1080</text>
<text x="245.7" y="74.5">GND</text>
<text x="260" y="77">+3.3V</text>
<text x="246" y="79.6">+3.3V</text>
<text x="20.3" y="85.3">+3.3V</text>
<text x="30.5" y="87.3">BOOT</text>
<text x="31" y="85">SW1</text>
<text x="254" y="87.2">U6</text>
<text x="257.8" y="84.6">R14</text>
<text x="257.8" y="87.2">4k7</text>
<text x="268" y="84.6">R15</text>
<text x="268" y="87.2">4k7</text>
<text x="215.5" y="94.9">C19</text>
<text x="228.6" y="95.1">VBUS</text>
<text x="241.8" y="93.5">IN+</text>
<text x="249.7" y="90.6" transform="rotate(-90 249.7 90.6)">VS</text>
<text x="252.3" y="91">SDA</text>
<text x="252.4" y="93.5">SCL</text>
<text x="274" y="94.8">+3.3V</text>
<text x="40.2" y="97" transform="rotate(-90 40.2 97)">10k</text>
<text x="40.6" y="96.1">R4</text>
<text x="74.9" y="98">+3.3V</text>
<text x="214.4" y="97.2">100n</text>
<text x="241.8" y="98.6">IN-</text>
<text x="253.6" y="101.2">A0</text>
<text x="253.6" y="98.6">A1</text>
<text x="263.5" y="96.1">R16</text>
<text x="264.8" y="98.6">0</text>
<text x="264.8" y="101.2">0</text>
<text x="37.5" y="104.3">GND</text>
<text x="41.2" y="102.8">SW3</text>
<text x="41.4" y="105.1">RST</text>
<text x="48.8" y="102.4">GND</text>
<text x="54.5" y="103.7">C9</text>
<text x="56" y="106.2">100n</text>
<text x="62.2" y="106.2">U3</text>
<text x="98.2" y="105.1">C10</text>
<text x="98.2" y="107.4">100n</text>
<text x="109.6" y="105.1">C11</text>
<text x="109.6" y="107.4">100n</text>
<text x="121" y="105.1">C12</text>
<text x="121" y="107.4">100n</text>
<text x="131.2" y="105.1">C13</text>
<text x="131.2" y="107.4">10u</text>
<text x="140.1" y="105.1">C14</text>
<text x="140.1" y="107.4">100n</text>
<text x="249.7" y="102.4" transform="rotate(-90 249.7 102.4)">GND</text>
<text x="250.2" y="105">INA219AxDCN</text>
<text x="263.5" y="103.7">R17</text>
<text x="274.9" y="105">GND</text>
<text x="30.8" y="110.2">GND</text>
<text x="41.9" y="112.6">C6</text>
<text x="62.7" y="110">NRST</text>
<text x="73.2" y="111.7" transform="rotate(-90 73.2 111.7)">VBAT</text>
<text x="75.8" y="110.9" transform="rotate(-90 75.8 110.9)">VDD</text>
<text x="78.3" y="110.9" transform="rotate(-90 78.3 110.9)">VDD</text>
<text x="80.8" y="110.9" transform="rotate(-90 80.8 110.9)">VDD</text>
<text x="83.4" y="112" transform="rotate(-90 83.4 112)">VDDA</text>
<text x="144.8" y="112">+3.3V</text>
<text x="246.9" y="111.3">GND</text>
<text x="35.6" y="115.1">18p</text>
<text x="38.1" y="118.9">Y1</text>
<text x="62.7" y="115.1">BOOT0</text>
<text x="104.8" y="114.4">GND</text>
<text x="232.3" y="117.1">+BATT</text>
<text x="247.3" y="115.8">+5V</text>
<text x="24.5" y="121.6">GND</text>
<text x="39.3" y="120.4">4</text>
<text x="50.8" y="121.5">8MHz</text>
<text x="62.7" y="120.2">PF0</text>
<text x="62.7" y="122.7">PF1</text>
<text x="130.9" y="122.7">120</text>
<text x="132" y="120.2">R9</text>
<text x="150" y="122.1">Q3</text>
<text x="150" y="124">SK3424</text>
<text x="250" y="125.2">100n</text>
<text x="251.1" y="122.8">C20</text>
<text x="265.4" y="122.7">C22</text>
<text x="265.4" y="125.3">4.7u</text>
<text x="35.6" y="130.4">18p</text>
<text x="36.8" y="127.8">C8</text>
<text x="62.7" y="127.8">PC13</text>
<text x="62.7" y="130.4">PC14</text>
<text x="235.8" y="127" transform="rotate(-90 235.8 127)">2M</text>
<text x="236.2" y="126.6">R18</text>
<text x="246.5" y="131.6">+</text>
<text x="250.1" y="130.4">U7</text>
<text x="258.4" y="131.6">GND</text>
<text x="62.7" y="138">PB0</text>
<text x="62.7" y="132.9">PC15</text>
<text x="86" y="138">PA0</text>
<text x="137.2" y="132.6">Screen</text>
<text x="138.5" y="138">BUSY_N</text>
<text x="235.8" y="137.2" transform="rotate(-90 235.8 137.2)">4M</text>
<text x="236.2" y="136.7">R19</text>
<text x="249.7" y="137" transform="rotate(-90 249.7 137)">V-</text>
<text x="249.7" y="132.5" transform="rotate(-90 249.7 132.5)">V+</text>
<text x="250.7" y="138">TLV8811DBV</text>
<text x="62.7" y="140.5">PB1</text>
<text x="62.7" y="143.1">PB2</text>
<text x="68.5" y="143.1">STM32F302C6Tx</text>
<text x="86" y="140.5">PA1</text>
<text x="86" y="143.1">PA2</text>
<text x="138.5" y="140.5">RST_N</text>
<text x="148.1" y="138.5" transform="rotate(-90 148.1 138.5)">VCC</text>
<text x="62.7" y="145.6">PB3</text>
<text x="62.7" y="148.1">PB4</text>
<text x="86" y="145.6">PA3</text>
<text x="86" y="148.1">PA4</text>
<text x="138.5" y="144.3">DC</text>
<text x="138.5" y="149.4">SPI_CLK</text>
<text x="195.1" y="147.7" transform="rotate(-90 195.1 147.7)">+3.3V</text>
<text x="233" y="145.6">GND</text>
<text x="246.9" y="145.6">GND</text>
<text x="62.7" y="150.7">PB5</text>
<text x="62.7" y="153.2">PB6</text>
<text x="62.7" y="155.8">PB7</text>
<text x="86" y="150.7">PA5</text>
<text x="86" y="153.2">PA6</text>
<text x="86" y="155.8">PA7</text>
<text x="138.5" y="152">SPI_CSB</text>
<text x="138.5" y="154.5">SPI_DATA</text>
<text x="193.9" y="153.1" transform="rotate(-90 193.9 153.1)">GND</text>
<text x="208.2" y="153.6" transform="rotate(-90 208.2 153.6)">J3</text>
<text x="62.7" y="158.3">PB8</text>
<text x="62.7" y="160.8">PB9</text>
<text x="86" y="158.3">PA8</text>
<text x="86" y="160.8">PA9</text>
<text x="105.4" y="156.5">+3.3V</text>
<text x="148.1" y="158.6" transform="rotate(-90 148.1 158.6)">GND</text>
<text x="210.2" y="161.9" transform="rotate(-90 210.2 161.9)">Conn_01x04_Socket</text>
<text x="62.7" y="163.4">PB10</text>
<text x="62.7" y="165.9">PB11</text>
<text x="84.8" y="163.4">PA10</text>
<text x="84.8" y="165.9">PA11</text>
<text x="106.2" y="165.7" transform="rotate(-90 106.2 165.7)">R12</text>
<text x="108.8" y="165.9" transform="rotate(-90 108.8 165.9)">1.5k</text>
<text x="29.2" y="173.5">D2</text>
<text x="31.8" y="168.5">LED_DEBUG</text>
<text x="43.8" y="172.3">270</text>
<text x="44.4" y="169.7">R3</text>
<text x="62.7" y="168.5">PB12</text>
<text x="62.7" y="171">PB13</text>
<text x="62.7" y="173.5">PB14</text>
<text x="84.8" y="168.5">PA12</text>
<text x="84.8" y="171">PA13</text>
<text x="84.8" y="173.5">PA14</text>
<text x="145.4" y="169">GND</text>
<text x="50.2" y="176.7">GND</text>
<text x="62.7" y="176.1">PB15</text>
<text x="73.2" y="177.3" transform="rotate(-90 73.2 177.3)">VSS</text>
<text x="75.8" y="177.3" transform="rotate(-90 75.8 177.3)">VSS</text>
<text x="78.3" y="177.3" transform="rotate(-90 78.3 177.3)">VSS</text>
<text x="80.8" y="177.3" transform="rotate(-90 80.8 177.3)">VSSA</text>
<text x="84.8" y="176.1">PA15</text>
<text x="154.9" y="176.2">H1</text>
<text x="154.9" y="178.5">MountingHole_Pad</text>
<text x="154.9" y="181.3">H2</text>
<text x="154.9" y="183.6">MountingHole_Pad</text>
<text x="74.3" y="189.4">GND</text>
<text x="140.4" y="186.8">GND</text>
<text x="154.9" y="186.3">H3</text>
<text x="154.9" y="188.7">MountingHole_Pad</text>
<text x="154.9" y="191.4">H4</text>
<text x="154.9" y="193.7">MountingHole_Pad</text>
</g>
<g font-size="1.8" fill="#a1a1a1">
<text x="231.1" y="17.3">D4</text>
<text x="233.8" y="15.7">SS2040</text>
</g>
<g font-size="1.8">
<text x="69.6" y="20.3" transform="rotate(-90 69.6 20.3)">VUSB</text>
<text x="42.8" y="36.6">USB-</text>
<text x="42.8" y="41.6">USB+</text>
<text x="93.3" y="45.5">1STAT_BAT</text>
<text x="266.1" y="59.4">SCL_HDC1080</text>
<text x="266" y="62">SDA_HDC1080</text>
<text x="269.4" y="89.9">SCL_INA219</text>
<text x="39.4" y="91.2">BOOT0</text>
<text x="231.1" y="92.4">VUSB</text>
<text x="269.4" y="92.4">SDA_INA219</text>
<text x="54.6" y="109">RST</text>
<text x="49.6" y="114">BOOT0</text>
<text x="115.6" y="121.7">SCREEN_ONOFF</text>
<text x="43.2" y="136.9">DCF77_OUT</text>
<text x="93.9" y="136.9">VBAT_SENSE</text>
<text x="120.6" y="136.9">SCREEN_BUSY_N</text>
<text x="264.2" y="133.1">VBAT_SENSE</text>
<text x="43.2" y="139.4">DCF77_PON</text>
<text x="120.6" y="139.4">SCREEN_RST_N</text>
<text x="120.6" y="143.2">SCREEN_DC</text>
<text x="43.2" y="144.5">SPI_CLK</text>
<text x="43.2" y="149.6">SPI_DATA</text>
<text x="93.7" y="147.1">SPI_CS</text>
<text x="128.3" y="148.3">SPI_CLK</text>
<text x="43.2" y="154.7">SCREEN_RST_N</text>
<text x="43.2" y="152.1">SCREEN_DC</text>
<text x="128.3" y="153.4">SPI_DATA</text>
<text x="128.3" y="150.9">SPI_CS</text>
<text x="181.6" y="153.4">DCF77_OUT</text>
<text x="181.6" y="155.9">DCF77_PON</text>
<text x="43.2" y="157.2">SCREEN_BUSY_N 45</text>
<text x="43.2" y="159.8">SCREEN_ONOFF</text>
<text x="95.5" y="157.2">STAT_BAT</text>
<text x="97.8" y="164.8">USB-</text>
<text x="110.5" y="167.4">USB+</text>
<text x="20.3" y="171.2">USR_LED</text>
</g>
<g font-size="1.8" fill="#848400">
<text x="137.2" y="162.3">File:</text>
<text x="142.1" y="162.3">Screen.kicad_sch</text>
</g>
</svg>
